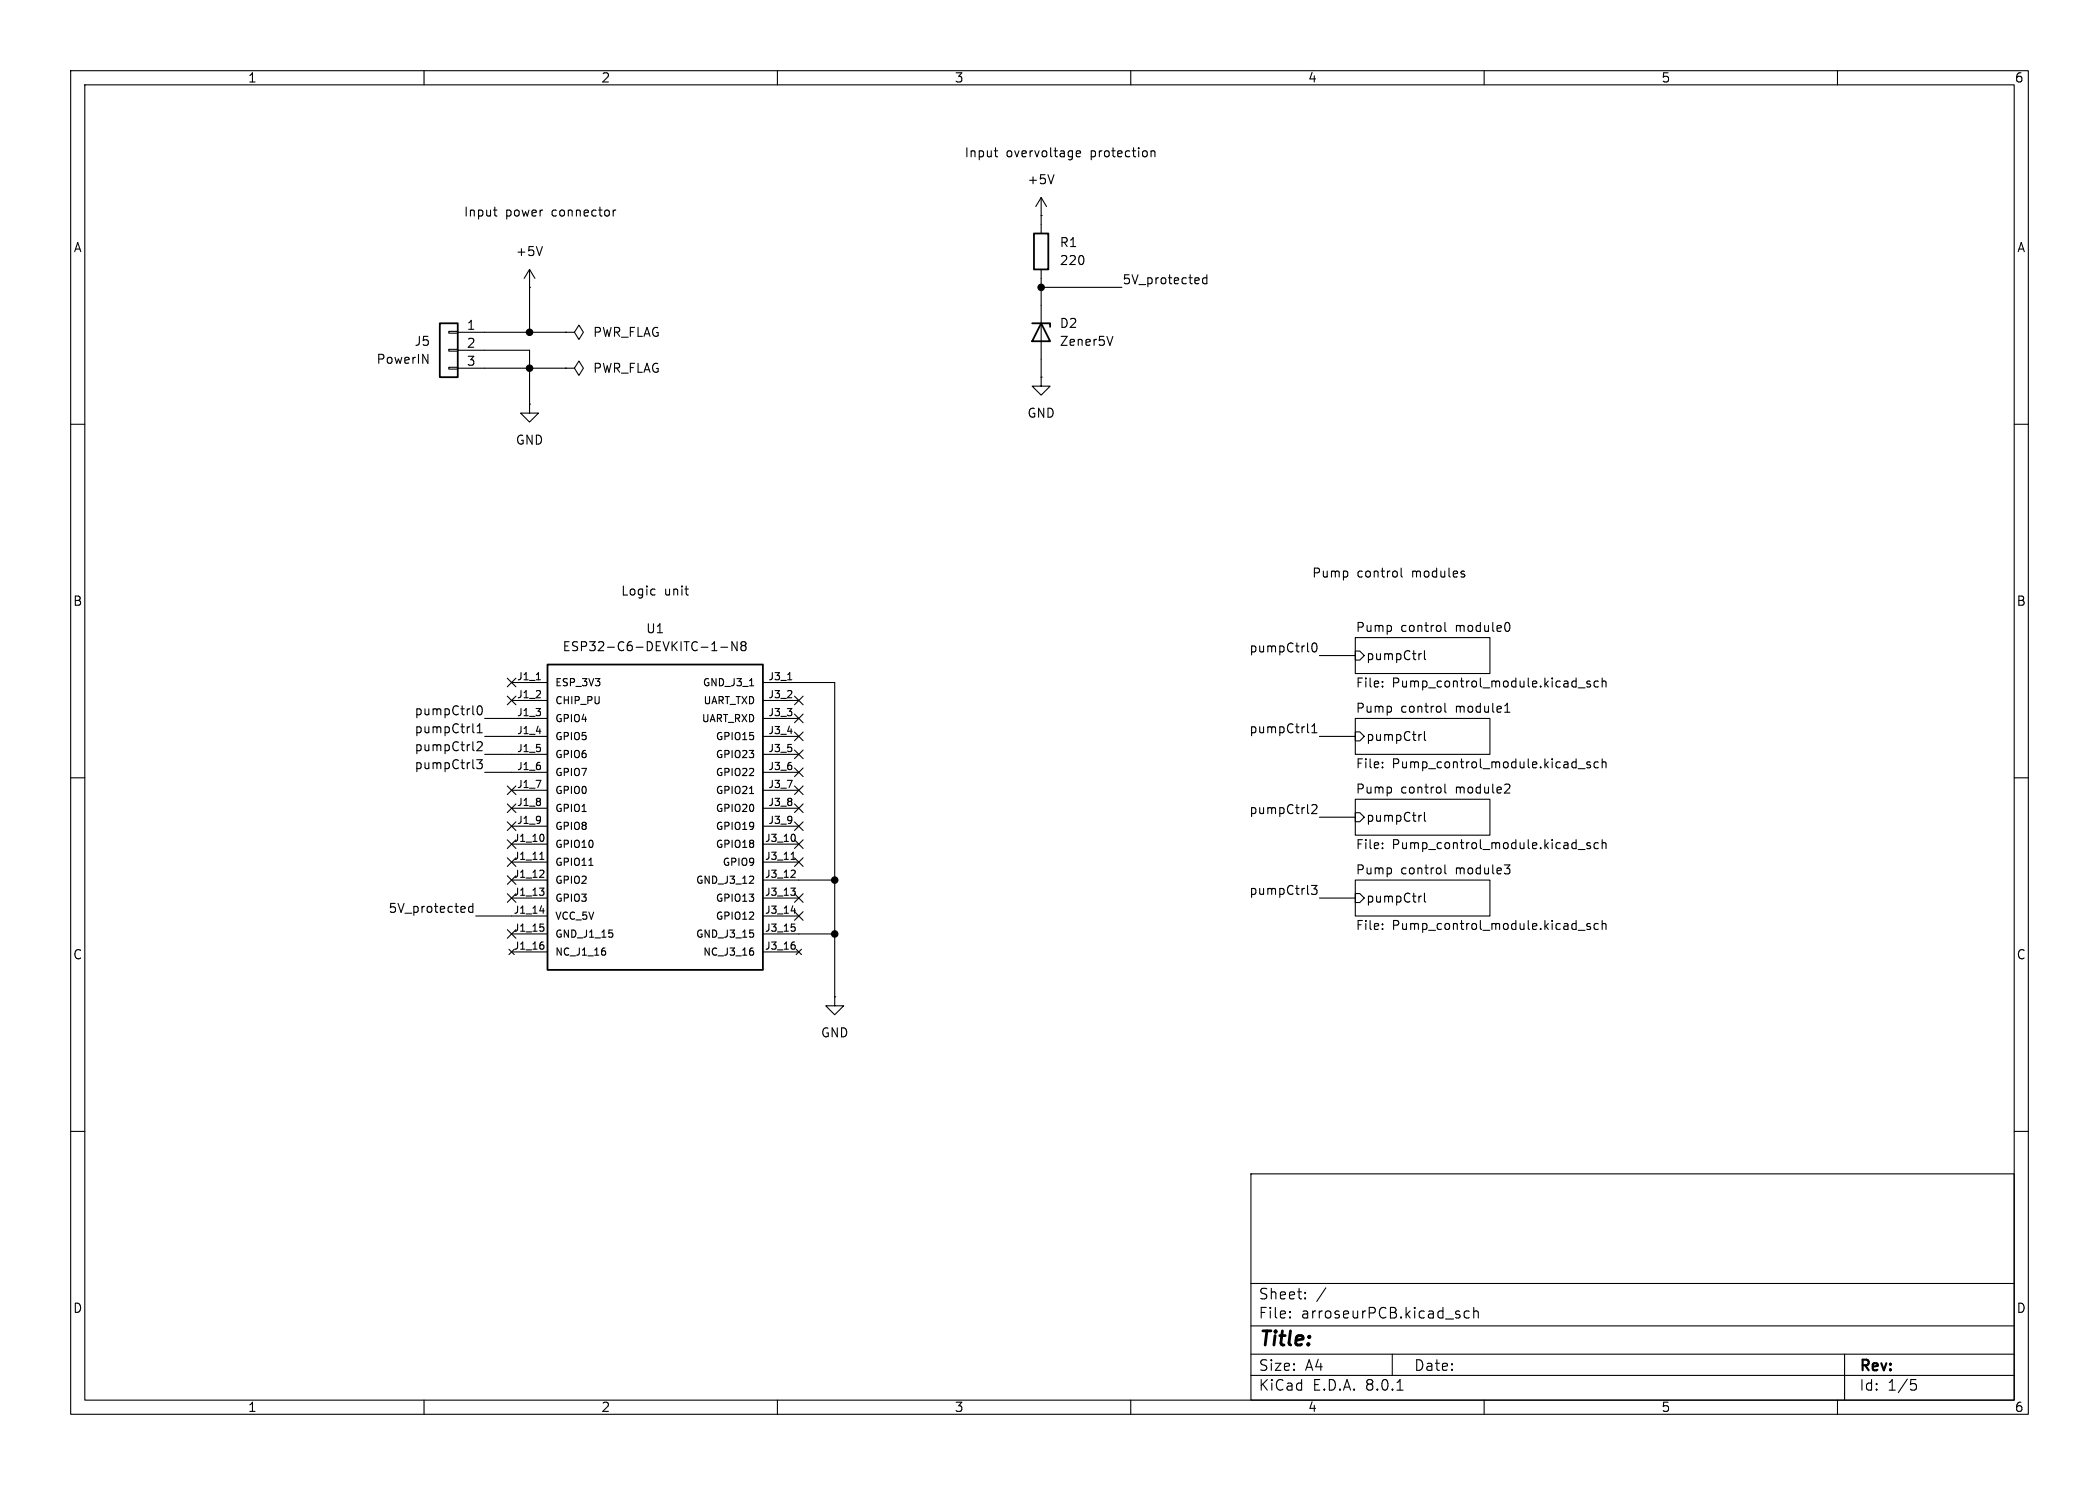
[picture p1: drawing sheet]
<svg xmlns="http://www.w3.org/2000/svg" width="297mm" height="210mm" viewBox="0 0 297 210" stroke-linecap="round" stroke-linejoin="round" font-family="sans-serif">
<g fill="none" stroke="#000" stroke-width=".15">
<path d="M10 10h277v190h-277zM12 12h273v186h-273zM60 10v2M110 10v2M160 10v2M210 10v2M260 10v2M69.8 29.7h.5M70 30.4l.1 .1 .2 .1M74.9 38.1l-.7 1.3M74.9 38.1v8.9M74.9 38.1l.8 1.3"/>
<path d="M76.7 34.9l-.4 1.2M86.8 29.7v.9M87.1 29.7l-.2 .1-.1 .2M140.7 21.3h.5M140.9 22v.1l.3 .1M147.3 30.5h.1M147.3 27.9l-.7 1.3M147.3 27.9v5.1M147.3 38.1v15.2M147.3 27.9l.8 1.3M149.1 24.7l-.4 1.3M152.3 21.8l.6-.2-.1-.2-.3-.1-.2 .2 .1 .6h.4"/>
<path d="M162.9 21.4l.2-.1 .3 .1v.8M162.9 21.3v.9M170.8 38.9v1.2M170.8 39.3h-.4l-.2 .2v.4l.1 .2h.5M10 60h2M59.8 50.1l.7 1.3v-1.3M63.5 51.9h1.3v.3h-1.3zM63.5 49.4h1.3v.3h-1.3zM63.5 46.9h1.3v.2h-1.3zM64.8 49.5h10.1v7.7M64.8 47h15.2M64.8 52.1h15.2"/>
<path d="M74.9 40.6h.1M74.9 57.2v1.2h1.3l-1.3 1.3-1.2-1.3h1.2M74.9 57.2h.1M80 52.1h1.3l.6-1 .6 1-.6 1-.6-1M80 52.1h.1M80 47h1.3l.6-1 .6 1-.6 1-.6-1M80 47h.1M147.3 53.3v1.3h1.3l-1.3 1.3-1.3-1.3h1.3M147.3 53.3h.1M147.3 40.6h11.4M157.5 47.6l-.5 1.2M285 60h2"/>
<path d="M67.6 99.9l.2-.1a.69 .69 0 0 1 .3 1.2l-.2 .1a.69 .69 0 0 1-.3-1.2zM71.8 98.5l1.2 1.2M71.8 95.9l1.2 1.2M72.4 96.5h5.1M72.4 99.1h5.1M73 98.5l-1.2 1.2M73 95.9l-1.2 1.2M75.9 96.1h.6M92.6 83.3l.1 .1M92.7 84.1h-.1M100.7 92h.7M102 91.5h1"/>
<path d="M104.3 90.7v1.3l-.7-1.3v1.3M105.1 91.3l-.3 .2 .1 .4 .2 .1h.3l.2-.2v-.3l-.3-.2M105.1 91.3l-.3-.2 .3-.4h.2l.3 .3-.3 .3M105.1 91.3h.2M106.1 97h.5M107.9 96.5h10.2v44.5M107.9 99.1h5.1M111.5 96.1h.5M112.4 98.5l1.2 1.2M113.6 98.5l-1.2 1.2M185.8 91l.1-.1a.69 .69 0 0 1 .3 1.2l-.2 .1a.69 .69 0 0 1-.3-1.2zM186.7 92.7h5.1"/>
<path d="M191.8 90.2h19v5.1h-19zM191.8 92.1h.6l.6 .6-.6 .6h-.6zM195.6 96.4v.1M195.6 97v.2M198.3 80.3v1.1l.1 .2M201.1 92.4l-.2 .1M201.6 92v1.1l.1 .2M204.4 88v1.1l.2 .2M204.4 99.5v1l.2 .2M207.1 81.2l.2 .2-.2 .2M207.1 80.8h.1M213 99.8l.3-.3v1.2"/>
<path d="M213.3 88a.79 .79 0 0 1 0 1.3M223.3 97.3h1M225 96.4l-.3-.1-.2 .2 .1 .2 .4 .1v.3h-.5M226.2 96.4l-.4-.1-.2 .3v.3l.1 .2h.5M226.7 95.9v1.3M226.7 96.4l.2-.1 .3 .1v.8M10 110h2M67 103.6h.1M67.5 107.4h.7l-.4 .5 .4 .1v.6l-.2 .1h-.4l-.1-.1M67.5 105l.2-.1h.3l.2 .1v.3v.1l-.7 .8h.7M67.5 103.6h.7M67.5 102.7l.4-.3v1.2"/>
<path d="M68.6 101.6h8.9M68.6 104.1h8.9M68.6 106.7h8.9M68.6 109.2h8.9M71.8 113.7l1.2 1.2M71.8 118.8l1.2 1.2M71.8 116.2l1.2 1.2M71.8 111.2l1.2 1.2M72.4 119.4h5.1M72.4 111.8h5.1M72.4 114.3h5.1M72.4 116.8h5.1"/>
<path d="M73 113.7l-1.2 1.2M73 118.8l-1.2 1.2M73 116.2l-1.2 1.2M73 111.2l-1.2 1.2M76.9 118.1l.1 .3-.1 .5M106.1 112.2h.5M107.9 119.4h5.1M107.9 101.6h5.1M107.9 104.1h5.1M107.9 106.7h5.1M107.9 109.2h5.1M107.9 111.8h5.1"/>
<path d="M107.9 114.3h5.1M107.9 116.8h5.1M112.4 106.1l1.2 1.2M112.4 108.6l1.2 1.2M112.4 101l1.2 1.2M112.4 113.7l1.2 1.2M112.4 111.2l1.2 1.2M112.4 103.5l1.2 1.2M112.4 118.8l1.2 1.2M112.4 116.2l1.2 1.2M112.4 118.1l.1 .3-.1 .5M113.6 106.1l-1.2 1.2"/>
<path d="M113.6 108.6l-1.2 1.2M113.6 101l-1.2 1.2M113.6 113.7l-1.2 1.2M113.6 111.2l-1.2 1.2M113.6 103.5l-1.2 1.2M113.6 118.8l-1.2 1.2M113.6 116.2l-1.2 1.2M185.1 103.6h.1M185.6 103.6h.7M185.6 113.9l.2-.1h.3l.2 .1v.3v.1l-.7 .8h.7M185.6 102.7l.4-.3v1.2M186.7 104.1h5.1"/>
<path d="M186.7 115.6h5.1M191.8 113h19v5.1h-19zM191.8 101.6h19v5.1h-19zM191.8 114.9h.6l.6 .7-.6 .6h-.6zM191.8 103.5h.6l.6 .6-.6 .7h-.6zM195.6 119.9v.1M195.6 107.8v.1M195.6 108.5v.1M195.6 119.2v.2M201.1 115.3l-.2 .1M201.1 103.9h-.2M201.6 114.9v1.1l.1 .1"/>
<path d="M201.6 103.4v1.1l.1 .2M204.4 110.9v1.1l.2 .2M212.9 100.7h.7M213.4 110.9l.2 .2v.3l-.7 .8h.7M223.3 108.7h1M225 119.2h-.3l-.2 .2 .1 .1 .4 .2v.3h-.5M225 107.8l-.3-.1-.2 .2 .1 .2 .4 .1v.3h-.5M226.2 119.2h-.4l-.2 .2v.4l.1 .2h.5M226.2 107.8l-.4-.1-.2 .3v.3l.1 .2h.5M226.7 107.9l.2-.2 .3 .1v.8M226.7 119.3l.2-.1h.3v.8M226.7 107.3v1.3"/>
<path d="M226.7 118.7v1.3M285 110h2M66.9 127.8v1.2M66.9 128.2h-.4l-.2 .2v.4l.1 .2h.5M67.3 129.5h10.2M71.8 131.5l1.2 1.2M71.8 126.4l1.2 1.2M71.8 121.3l1.2 1.2M71.8 123.9l1.2 1.2M72 134.2l.8 .8M72.4 121.9h5.1M72.4 124.5h5.1"/>
<path d="M72.4 127h5.1M72.4 132.1h5.1M72.4 134.6h5.1M72.8 134.2l-.8 .8M73 131.5l-1.2 1.2M73 126.4l-1.2 1.2M73 121.3l-1.2 1.2M73 123.9l-1.2 1.2M76.3 125.6h.7l-.4 .4M76.4 121.5h.6M76.4 128.8h.6M76.4 130.7h.5"/>
<path d="M76.6 120.7l.1-.2v1M76.8 123.1l.2 .2-.1 .2-.6 .6h.7M76.9 126l.1 .2-.1 .4M76.9 131.1l.1 .2-.1 .3M76.9 133.7l.1 .1-.1 .4M83.3 122.4h.6M85.6 134.5l.1 .1-.1 .4M86.7 132v.4M106.1 131.5h.5M106.4 134.1h.1M106.4 134.5l.2 .1v.3l-.2 .2M106.5 124l.1 .1v.2l-.6 .6h.6"/>
<path d="M106.5 132l.1 .1-.1 .4M107.9 121.9h5.1M107.9 124.5h10.2M107.9 127h5.1M107.9 129.5h5.1M107.9 132.1h10.2M107.9 134.6h5.1M111.9 125.6h.6l-.3 .4M111.9 121.5h.6M111.9 128.8h.7M112 130.7h.5M112.1 120.7l.1-.2v1"/>
<path d="M112.3 123.1l.2 .2v.2l-.6 .6h.6M112.4 121.3l1.2 1.2M112.4 128.9l1.2 1.2M112.4 126.4l1.2 1.2M112.4 126l.1 .2-.1 .4M112.4 131.1l.1 .2-.1 .3M112.4 133.7l.1 .1-.1 .4M112.6 134.2l.8 .8M113.4 134.2l-.8 .8M113.6 121.3l-1.2 1.2M113.6 128.9l-1.2 1.2M113.6 126.4l-1.2 1.2"/>
<path d="M185.6 125.2h.7l-.4 .5 .4 .1v.6l-.2 .1h-.4l-.1-.1M186.7 127h5.1M191.8 124.5h19v5h-19zM191.8 126.4h.6l.6 .6-.6 .6h-.6zM195.6 130.7v.1M195.6 131.3v.1M201.1 126.7l-.2 .1M201.6 126.3v1.1l.1 .2M204.4 122.3v1.1l.2 .2M212.9 122.3h.7l-.4 .5M213.4 122.8l.2 .2v.3l-.2 .3M223.3 120.1h1"/>
<path d="M223.3 131.6h1M225 130.7l-.3-.1-.2 .2 .1 .2 .4 .1v.3h-.5M226.2 130.7l-.4-.1-.2 .2v.4l.1 .2h.5M226.7 130.2v1.2M226.7 130.7l.2-.1 .3 .1v.7M10 160h2M118.1 141v1.2h1.3l-1.3 1.3-1.3-1.3h1.3M118.1 141h.1M285 160h2M177 166h108v32h-108zM60 198v2M110 198v2"/>
<path d="M160 198v2M177 194.5h108M177 191.5h108M177 187.5h108M177 181.5h108M182.5 186.3h.1l-.1 .1M182.5 186.3v.1M182.5 185.5v.1M182.5 185.5h.1l-.1 .1M184.7 183.6v.1M184.7 183.6h-.1l.1 .1M184.7 182.8v.1"/>
<path d="M184.7 182.8h-.1l.1 .1M187.6 182.1l-1.3 2M197 191.5v3M197.7 196.6h.8M207.9 185.5l-.4-.1-.3 .3v.4l.1 .2 .2 .1 .4-.1M208.5 185.5a.37 .37 0 0 1 .7 .1v.8M208.5 184.9v1.5M210 198v2M260 198v2M261 191.5v6.5M270.4 195.1h.7M270.5 195.7h.4l.3 .3v.3l-.2 .2-.5 .1"/>
</g>
<path d="M146.3 33h2v5.1h-2zM62.2 45.7h2.6v7.6h-2.6zM146 45.7h2.6v.5M147.3 45.7l1.3 2.6h-2.6zM77.5 94h30.4v43.2h-30.4z" fill="none" stroke="#000" stroke-width=".25"/>
<g fill="#000" stroke="#000" stroke-width=".15">
<circle cx="74.9" cy="52.1" r=".46"/>
<circle cx="74.9" cy="47" r=".46"/>
<circle cx="147.3" cy="40.6" r=".46"/>
<circle cx="118.1" cy="132.1" r=".46"/>
<circle cx="118.1" cy="124.5" r=".46"/>
</g>
<text font-size="2.8" x="178" y="190.9">Title:</text>
<g font-size="2.1">
<text x="178" y="184">Sheet:</text>
<text x="178" y="186.7">File:</text>
<text x="184.1" y="186.7">arroseurPCB.kicad_sch</text>
<text x="178" y="196.9">KiCad</text>
<text x="178" y="194.1">Size:</text>
<text x="184.7" y="194.1">A4</text>
<text x="185.7" y="196.9">E.D.A.</text>
<text x="193.3" y="196.9">8.0.1</text>
<text x="200" y="194.1">Date:</text>
<text x="263" y="194.3">Rev:</text>
<text x="263" y="196.9">Id:</text>
<text x="267.1" y="196.9">1/5</text>
</g>
<g font-size="1.8">
<text x="35" y="11.9">1</text>
<text x="85" y="11.9">2</text>
<text x="135" y="11.9">3</text>
<text x="185" y="11.9">4</text>
<text x="235" y="11.9">5</text>
<text x="285" y="11.9">6</text>
<text x="136.4" y="22.5">Input</text>
<text x="142.4" y="22.5">overvoltage</text>
<text x="154.4" y="22.5">protection</text>
<text x="145.3" y="26.3">+5V</text>
<text x="10.3" y="35.9">A</text>
<text x="65.6" y="30.8">Input</text>
<text x="71.5" y="30.8">power</text>
<text x="78.2" y="30.8">connector</text>
<text x="149.9" y="35.2">R1</text>
<text x="285.3" y="35.9">A</text>
<text x="72.9" y="36.4">+5V</text>
<text x="149.9" y="37.7">220</text>
<text x="158.7" y="40.3">5V_protected</text>
<text x="66" y="46.7">1</text>
<text x="83.8" y="47.9">PWR_FLAG</text>
<text x="149.9" y="46.6">D2</text>
<text x="53.2" y="51.7">PowerIN</text>
<text x="58.6" y="49.1">J5</text>
<text x="66" y="49.3">2</text>
<text x="66" y="51.8">3</text>
<text x="83.8" y="52.9">PWR_FLAG</text>
<text x="149.9" y="49.1">Zener5V</text>
<text x="145.3" y="59.3">GND</text>
<text x="72.9" y="63.1">GND</text>
<text x="185.6" y="81.9">Pump</text>
<text x="192" y="81.9">control</text>
<text x="199.9" y="81.9">modules</text>
<text x="10.3" y="85.9">B</text>
<text x="87.8" y="84.4">Logic</text>
<text x="91.3" y="89.8">U1</text>
<text x="94" y="84.4">unit</text>
<text x="191.8" y="89.5">Pump</text>
<text x="198.2" y="89.5">control</text>
<text x="206.1" y="89.5">module0</text>
<text x="285.3" y="85.9">B</text>
<text x="79.5" y="92.3">ESP32-C6-DEVKITC-1-N8</text>
<text x="176.7" y="92.4">pumpCtrl0</text>
<text x="193.2" y="93.6">pumpCtrl</text>
<text x="58.6" y="101.3">pumpCtrl0</text>
<text x="191.8" y="100.9">Pump</text>
<text x="191.8" y="97.6">File:</text>
<text x="197" y="97.6">Pump_control_module.kicad_sch</text>
<text x="198.2" y="100.9">control</text>
<text x="206.1" y="100.9">module1</text>
<text x="58.6" y="106.3">pumpCtrl2</text>
<text x="58.6" y="103.8">pumpCtrl1</text>
<text x="176.7" y="103.8">pumpCtrl1</text>
<text x="193.2" y="105">pumpCtrl</text>
<text x="58.6" y="108.9">pumpCtrl3</text>
<text x="191.8" y="112.3">Pump</text>
<text x="191.8" y="109">File:</text>
<text x="197" y="109">Pump_control_module.kicad_sch</text>
<text x="198.2" y="112.3">control</text>
<text x="206.1" y="112.3">module2</text>
<text x="176.7" y="115.2">pumpCtrl2</text>
<text x="193.2" y="116.4">pumpCtrl</text>
<text x="191.8" y="120.4">File:</text>
<text x="191.8" y="123.7">Pump</text>
<text x="197" y="120.4">Pump_control_module.kicad_sch</text>
<text x="198.2" y="123.7">control</text>
<text x="206.1" y="123.7">module3</text>
<text x="54.9" y="129.2">5V_protected</text>
<text x="176.7" y="126.7">pumpCtrl3</text>
<text x="191.8" y="131.9">File:</text>
<text x="193.2" y="127.9">pumpCtrl</text>
<text x="197" y="131.9">Pump_control_module.kicad_sch</text>
<text x="10.3" y="135.9">C</text>
<text x="285.3" y="135.9">C</text>
<text x="116.1" y="146.9">GND</text>
<text x="10.3" y="185.9">D</text>
<text x="285.3" y="185.9">D</text>
<text x="35" y="199.9">1</text>
<text x="85" y="199.9">2</text>
<text x="135" y="199.9">3</text>
<text x="185" y="199.9">4</text>
<text x="235" y="199.9">5</text>
<text x="285" y="199.9">6</text>
</g>
<g font-size="1.4">
<text x="73.1" y="96.3">J1_1</text>
<text x="73.1" y="98.8">J1_2</text>
<text x="73.1" y="101.3">J1_3</text>
<text x="78.5" y="97.3">ESP_3V3</text>
<text x="78.5" y="99.8">CHIP_PU</text>
<text x="99.3" y="97.3">GND_J3_1</text>
<text x="99.4" y="99.8">UART_TXD</text>
<text x="108.6" y="96.3">J3_1</text>
<text x="108.6" y="98.8">J3_2</text>
<text x="108.6" y="101.3">J3_3</text>
<text x="73.1" y="103.9">J1_4</text>
<text x="73.1" y="106.4">J1_5</text>
<text x="78.5" y="102.3">GPIO4</text>
<text x="78.5" y="104.9">GPIO5</text>
<text x="78.5" y="107.4">GPIO6</text>
<text x="99.2" y="102.3">UART_RXD</text>
<text x="101.2" y="104.9">GPIO15</text>
<text x="101.2" y="107.4">GPIO23</text>
<text x="108.6" y="103.9">J3_4</text>
<text x="108.6" y="106.4">J3_5</text>
<text x="73.1" y="109">J1_6</text>
<text x="73.1" y="111.5">J1_7</text>
<text x="78.5" y="110">GPIO7</text>
<text x="78.5" y="112.5">GPIO0</text>
<text x="101.2" y="110">GPIO22</text>
<text x="101.2" y="112.5">GPIO21</text>
<text x="108.6" y="109">J3_6</text>
<text x="108.6" y="111.5">J3_7</text>
<text x="72.6" y="119.1">J1_10</text>
<text x="73.1" y="114">J1_8</text>
<text x="73.1" y="116.6">J1_9</text>
<text x="78.5" y="115">GPIO1</text>
<text x="78.5" y="117.6">GPIO8</text>
<text x="101.2" y="115">GPIO20</text>
<text x="101.2" y="117.6">GPIO19</text>
<text x="108.1" y="119.1">J3_10</text>
<text x="108.6" y="114">J3_8</text>
<text x="108.6" y="116.6">J3_9</text>
<text x="72.6" y="121.7">J1_11</text>
<text x="72.6" y="124.2">J1_12</text>
<text x="78.5" y="120.1">GPIO10</text>
<text x="78.5" y="122.7">GPIO11</text>
<text x="78.5" y="125.2">GPIO2</text>
<text x="98.4" y="125.2">GND_J3_12</text>
<text x="101.2" y="120.1">GPIO18</text>
<text x="102.1" y="122.7">GPIO9</text>
<text x="108.1" y="121.7">J3_11</text>
<text x="108.1" y="124.2">J3_12</text>
<text x="72.6" y="126.7">J1_13</text>
<text x="72.6" y="129.3">J1_14</text>
<text x="72.6" y="131.8">J1_15</text>
<text x="78.5" y="127.7">GPIO3</text>
<text x="78.5" y="130.3">VCC_5V</text>
<text x="101.2" y="127.7">GPIO13</text>
<text x="101.2" y="130.3">GPIO12</text>
<text x="108.1" y="126.7">J3_13</text>
<text x="108.1" y="129.3">J3_14</text>
<text x="108.1" y="131.8">J3_15</text>
<text x="72.6" y="134.4">J1_16</text>
<text x="78.5" y="132.8">GND_J1_15</text>
<text x="78.5" y="135.4">NC_J1_16</text>
<text x="98.4" y="132.8">GND_J3_15</text>
<text x="99.4" y="135.4">NC_J3_16</text>
<text x="108.1" y="134.4">J3_16</text>
</g>
</svg>
